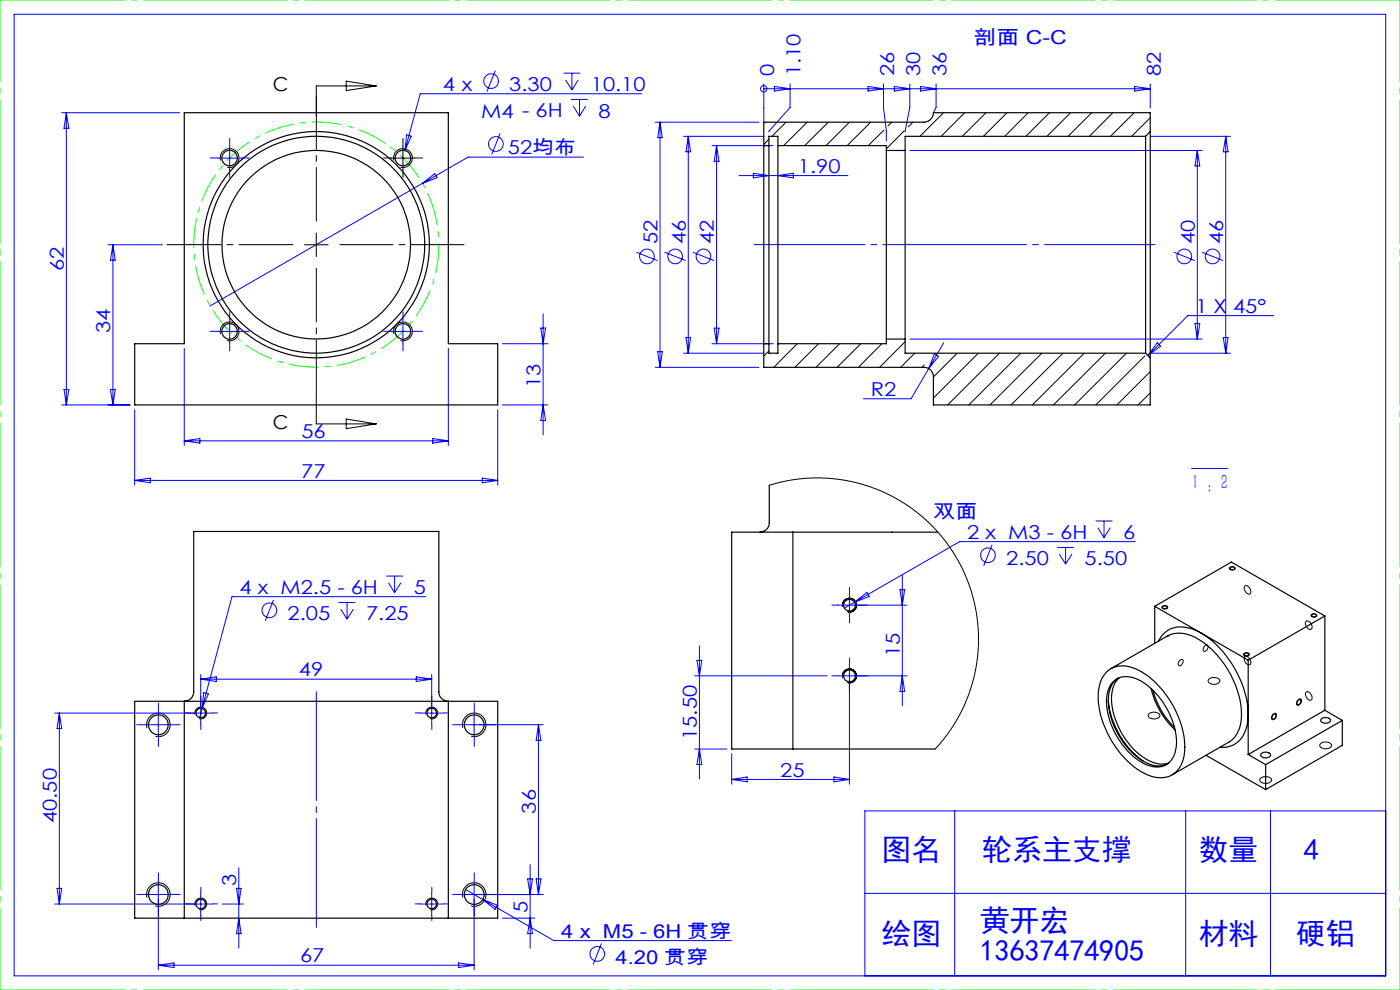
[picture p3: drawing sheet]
<svg xmlns="http://www.w3.org/2000/svg" width="297mm" height="210mm" viewBox="0 0 297 210" stroke-linecap="round" stroke-linejoin="round" font-family="sans-serif">
<g fill="none" stroke="#00f" stroke-width=".21">
<path d="M3 3h291v204h-291zM105.1 15l-1.8 4.4M119.6 15.5h3.5M120 17l1.3 2.1M121.3 15.5v3.6M122.7 17l-1.4 2.1M136.1 19.9h-47l-3.2 12M162 18.8h.1M162 17.8v8.1M162 18.8h82M164.3 18.3l3.3 .5-3.3 .5zM167.6 17.8v5l-4.5 5.1"/>
<path d="M184.1 18.3l3.3 .5-3.3 .5zM187.4 17.8v5l.6 5v2.1M189.7 18.3l3.3 .5-3.3 .5zM193 17.8v5l-1 5.1M195.3 18.3l3.3 .5-3.3 .5zM198.6 17.8v5l-.6 1.1M240.7 18.3l3.3 .5-3.3 .5zM244 17.8v5.1M13.1 23.9h25M14.1 23.9v62M14.1 23.9l.5 3.3h-1zM46.2 33.5h5"/>
<path d="M48.7 31v5M86.3 28.6l.9 .3-1.3 3zM89.6 38.9l-45 26M89.6 38.9l2.6-2.1 .5 .9zM106.1 28.3l-1.8 4.5M121.1 21.1h3.6M121.6 22.5l1.3 2.2M122.9 21.1v3.6M123.8 33.3h-24.5l-9.7 5.6M124.2 22.5l-1.3 2.2M139 25.9h22M140 25.9v52"/>
<path d="M140 25.9l.5 3.3h-1zM145 28.9h17.1M146 28.9v46M146 28.9l.5 3.3h-1zM151 30.9h13M152 30.9v42M152 30.9l.5 3.3h-1zM156.8 37.2h23.1M159.8 36.8l3.3 .4-3.3 .5zM165 37.2l3.3-.4v.9zM193 31.9h62M244 28.9h17"/>
<path d="M254 31.9v40M254 31.9l.5 3.3h-1zM260 28.9l.5 3.3h-1zM260 28.9v46M22.9 51.9h11.5M24 51.9v34M24 51.9l.4 3.3h-1zM135 53.5l4.5 1.8M141 53.5l4.5 1.8M147 53.5l4.4 1.8M249 53.5l4.5 1.8M255 53.5l4.5 1.8"/>
<path d="M39.1 73.9v20.6M46.2 70.3h5M48.7 67.8v5M83 70.3h5M85.5 67.8v5M95.1 73.9v20.6M106.6 72.9h9.6M114.7 69.6h1l-.5 3.3zM115.2 66.6v25.6M139 77.9h22M139.5 74.6h1l-.5 3.3zM145 74.9h17.1"/>
<path d="M145.5 71.6h1l-.5 3.3zM151 72.9h13M151.5 69.6h1l-.5 3.3zM193 71.9h62M197 78.2l-3.7 6.4h-10.1M198.2 75.1l.9 .5-2.1 2.6zM200.2 72.7l-3.2 5.5M244 74.9h17M245.5 72.7l.7 .7-2.7 2zM253.5 68.6h1l-.5 3.3zM259.5 71.6h1l-.5 3.3zM270.2 66.9h-18.2l-8.5 8.5"/>
<path d="M13.1 85.9h14.5M13.6 82.6h1l-.5 3.3zM23.4 82.6h1l-.4 3.3zM28.6 86.9v16M39.1 93.5h56M39.1 93.5l3.3-.5v1zM91.8 93l3.3 .5-3.3 .5zM105.6 86.9v16M106.6 85.9h9.6M115.2 85.9l.5 3.3h-1zM252.8 99.4h7.7M28.6 101.9h77"/>
<path d="M28.6 101.9l3.3-.5v1zM102.3 101.4l3.3 .5-3.3 .5zM210.5 115.6l-1.8 4.4M224.3 116.1h3.5M224.7 117.5l1.4 2.2M226.1 116.1v3.6M227.4 117.5l-1.3 2.2M232.4 110.5h3.6M232.9 111.9l1.3 2.1M234.2 110.5v3.5M235.5 111.9l-1.3 2.1M240.8 114.9h-37.2l-22.3 12.8"/>
<path d="M58 127.2l-1.7 4.5M71.8 127.8h3.6M72.3 129.2l1.3 2.1M73.6 127.8v3.5M75 129.2l-1.4 2.1M82 122.2h3.5M82.4 123.6l1.3 2.1M83.7 122.2v3.5M85.1 123.6l-1.4 2.1M90.3 126.6h-41.1l-6.3 23.7M148.4 137v28.2M180.2 125.9v5"/>
<path d="M181.3 127.7l-2.2 1.3M181.3 127.7l2.6-2 .5 .8zM190.9 125.1h1l-.5 3.3zM191.4 122v27.7M192.4 128.4h-14.7M11.6 151.3h33.5M12.6 151.3v40.5M12.6 151.3l.5 3.2h-1zM31.1 153.7h5M33.6 151.3v4.9M42.6 143.1v10.6M42.6 144.1h49"/>
<path d="M42.6 144.1l3.3-.5v1zM42.9 150.3l-.6 2M43.2 146.9l1 .3-1.3 3.1zM88.3 143.6l3.3 .5-3.3 .5zM89.1 151.3h5M91.6 143.1v10.6M98.1 153.7h17.2M100.6 151.3v4.9M114.2 153.7v36.1M114.2 153.7l.6 3.3h-1.1zM147.4 143.4h28.1M147.4 158.9h6.8"/>
<path d="M147.8 140.1h1.1l-.5 3.3zM148.4 158.9l.5 3.3h-1.1zM155.2 159.9v6.4M180.2 140.9v25.4M191.4 143.4l.5 3.3h-1zM192.4 143.4h-14.7M155.2 165.3h25M155.2 165.3l3.3-.5v1zM176.9 164.8l3.3 .5-3.3 .5zM202.5 172v35M251.5 172v35M269.5 172v35"/>
<path d="M294 172h-110.5v35M11.6 191.8h33.5M12.1 188.4h1l-.5 3.4zM31.1 189.8h5M33.6 187.2v18.5M42.6 189.3v5M47.1 191.8h4.5M50.2 188.4h1l-.5 3.4zM50.7 194.8l.5 3.2h-1zM50.7 184.1v17M89.1 191.8h5M91.6 189.3v5"/>
<path d="M98.8 188.7l3.6 2.1M100.6 187.2v18.5M102.4 190.8l15.1 8.7h37.7M102.4 190.8l3.1 1.2-.5 .9zM106.6 194.8h6.9M111.9 186.4h1.1l-.5 3.4zM112.5 183.4v17.7M112.5 194.8l.5 3.2h-1.1zM113.7 186.4h1.1l-.6 3.4zM115.3 189.8h-17.2M183.5 189.5h110.5M33.6 204.7h67"/>
<path d="M33.6 204.7l3.3-.5v1zM97.3 204.2l3.3 .5-3.3 .5zM127.6 200.1l-1.8 4.5"/>
<circle cx="104.2" cy="17.2" r="1.55"/>
<circle cx="162" cy="18.8" r=".69"/>
<circle cx="105.2" cy="30.5" r="1.55"/>
<circle cx="137.2" cy="54.4" r="1.56"/>
<circle cx="143.2" cy="54.4" r="1.56"/>
<circle cx="149.2" cy="54.4" r="1.56"/>
<circle cx="251.2" cy="54.4" r="1.55"/>
<circle cx="257.2" cy="54.4" r="1.55"/>
<circle cx="209.6" cy="117.8" r="1.55"/>
<circle cx="57.1" cy="129.5" r="1.55"/>
<circle cx="126.7" cy="202.3" r="1.55"/>
</g>
<path d="M92 44.3a26 26 0 0 0-43.6-10.5 26 26 0 0 0 11.9 43.2 26 26 0 0 0 32.1-31.3l-.4-1.4" fill="none" stroke="#0f0" stroke-width=".21" stroke-dasharray="6.3 1.3 1.3 1.3" stroke-dashoffset="2.8" stroke-linecap="butt"/>
<g fill="none" stroke="#000" stroke-width=".21">
<path d="M73.4 17.2l6.4 1-6.4 1zM79.8 18.2h-12.7v6.4M46.8 34a2 2 0 0 1 1.7-2.5 2 2 0 0 1 2.2 2.2 2 2 0 0 1-2.5 1.7M83 33.5h5M83.5 34a2 2 0 0 1 1.8-2.5 2 2 0 0 1 2.2 2.2 2 2 0 0 1-2.6 1.7M85.5 31v5M162.2 25.9l-.2 .2M163.1 29.5l-1.1 1.1M166.8 25.9l-3 3M171.2 25.9l-5 5M175.7 25.9l-5 5M180.2 25.9l-5 5"/>
<path d="M184.7 25.9l-5 5M187.5 27.6l-3.3 3.3M189.2 25.9l-.8 .8M191.7 27.9l-3.7 3.7M191.8 27.8h.1M193.7 25.9l-1 1M200.2 23.9l-5 5M204.6 23.9l-4.9 5M209.2 23.9l-5 5M213.6 23.9l-5 5M218.1 23.9l-5 5M222.6 23.9l-5 5"/>
<path d="M227.1 23.9l-5 5M231.6 23.9l-5 5M236.1 23.9l-5 5M240.6 23.9l-5 5M244 25l-3.9 3.9M64.6 51.9h5M67.1 49.4v5M46.8 70.8a2 2 0 0 1 1.7-2.5 2 2 0 0 1 2.2 2.2 2 2 0 0 1-2.5 1.7M83.5 70.8a2 2 0 0 1 1.8-2.5 2 2 0 0 1 2.2 2.2 2 2 0 0 1-2.6 1.7M163.1 74.4l-1.1 1.1M169.1 72.9l-5 5M173.6 72.9l-5 5"/>
<path d="M178.1 72.9l-5 5M182.6 72.9l-5 5M187.1 72.9l-5 5M188.1 71.9l-.1 .1M192 72.5l-5.4 5.4M194.1 74.9l-3 3M196.1 77.4l-.5 .5M203.1 74.9l-5.1 5.1M207.5 74.9l-9.5 9.5M212 74.9l-11 11M216.5 74.9l-11 11M221 74.9l-11 11"/>
<path d="M225.5 74.9l-11 11M230 74.9l-11 11M234.5 74.9l-11 11M239 74.9l-11 11M242.9 75.5l-10.4 10.4M244 78.8l-7 7.1M67.1 83.6v6.3h12.7M73.4 88.9l6.4 1-6.4 1zM244 83.4l-2.6 2.5M163.2 102.9l2.6-.7 2.9-.5 2.9-.3h2.9l3.1 .2 2.9 .5 5.2 1.5 2.6 1.2 2.4 1.3 4.2 2.9 2 1.7 2 2.1 1.6 1.9 1.9 2.7 1.4 2.5 1.1 2.3 1.1 3 .6 2.3 .5 2.3 .4 3.3v5.4l-.5 3.4-.6 2.7-1.9 5.2-1.3 2.5-1.4 2.3-1.7 2.3-1.7 2M178.8 128.8a1.51 1.51 0 0 1 1.3-1.9 1.51 1.51 0 0 1 1.6 1.6 1.51 1.51 0 0 1-1.9 1.3M246.6 128.6a.65 .65 0 0 1 .6-.2 .65 .65 0 0 1 .5 .6 .67 .67 0 0 1-.7 .2 .67 .67 0 0 1-.5-.5z"/>
<path d="M255.6 137a.4 .4 0 0 1 .6-.1 .4 .4 0 0 1 0 .6l-.2 .4a.45 .45 0 0 1-.7 .2 .45 .45 0 0 1 0-.7zM260.9 120.3a.66 .66 0 0 1 1.1 .4 .73 .73 0 0 1-1.2-.2zM263.8 138.7a.65 .65 0 0 1 .7-.3 .65 .65 0 0 1 .5 .6 .73 .73 0 0 1-1.2-.2zM264.1 139.3a1 1 0 0 1 1.3 1.1v.1a.48 .48 0 0 1-.4 .5 .48 .48 0 0 1-.6-.2l-.4-.8zM264.1 124.3a1 1 0 0 1 1.3 1.1v.1a.52 .52 0 0 1-.5 .6 .52 .52 0 0 1-.6-.4l-.4-.9zM277 131.8a1.12 1.12 0 0 1 1.3 1.5 .85 .85 0 0 1-1.3-.7zM278.2 130.4a.65 .65 0 0 1 .7-.2 .65 .65 0 0 1 .4 .5 .67 .67 0 0 1-.6 .2 .67 .67 0 0 1-.5-.5zM31.2 154.4a2.5 2.5 0 0 1 2.2-3.1 2.5 2.5 0 0 1 2.7 2.7 2.5 2.5 0 0 1-3.2 2.2M41.4 151.6a1.26 1.26 0 0 1 1.1-1.6 1.26 1.26 0 0 1 1.3 1.4 1.26 1.26 0 0 1-1.5 1.1M90.4 151.6a1.26 1.26 0 0 1 1.1-1.6 1.26 1.26 0 0 1 1.3 1.4 1.26 1.26 0 0 1-1.5 1.1M98.2 154.4a2.51 2.51 0 0 1 2.2-3.2 2.51 2.51 0 0 1 2.7 2.8 2.51 2.51 0 0 1-3.2 2.2M178.8 143.7a1.51 1.51 0 0 1 1.3-1.8 1.51 1.51 0 0 1 1.6 1.6 1.51 1.51 0 0 1-1.9 1.3"/>
<path d="M243.7 151.4a1.56 1.56 0 0 1 2.4 .4 1.4 1.4 0 0 1-2 .6l-.1-.1a.55 .55 0 0 1-.3-.9zM250.3 140.1a.44 .44 0 0 1 .6-.1 .44 .44 0 0 1 0 .7l-.1 .2a.45 .45 0 0 1-.7 .3 .45 .45 0 0 1-.1-.8zM256.3 144.2a1.56 1.56 0 0 1 2.5 .2 1.43 1.43 0 0 1-2.5 0zM270.1 151.5a.44 .44 0 0 1 .6-.1 .44 .44 0 0 1 0 .7l-.2 .2a.45 .45 0 0 1-.6 .3 .45 .45 0 0 1-.1-.7zM275.3 148.5l.2-.2a.4 .4 0 0 1 .6 .1 .4 .4 0 0 1-.1 .5l-.1 .4a.47 .47 0 0 1-.7 .2 .47 .47 0 0 1-.1-.7zM277 146.9a1.06 1.06 0 0 1 1.3 1.3v.1a.61 .61 0 0 1-1.1-.2l-.3-.8zM280.2 157.6a1.43 1.43 0 0 1 2.3 .6 1.5 1.5 0 0 1-2.5 0zM267.4 165.2a1.61 1.61 0 0 1 2.3 .1 1.31 1.31 0 0 1-2 .7 .52 .52 0 0 1-.3-.8zM31.2 190.4a2.49 2.49 0 0 1 2.2-3.1 2.49 2.49 0 0 1 2.7 2.7 2.49 2.49 0 0 1-3.2 2.1M41.4 192.1a1.26 1.26 0 0 1 1.1-1.6 1.26 1.26 0 0 1 1.3 1.4 1.26 1.26 0 0 1-1.5 1.1M90.4 192.1a1.26 1.26 0 0 1 1.1-1.6 1.26 1.26 0 0 1 1.3 1.4 1.26 1.26 0 0 1-1.5 1.1M98.2 190.4a2.5 2.5 0 0 1 2.2-3.2 2.5 2.5 0 0 1 2.7 2.8 2.5 2.5 0 0 1-3.2 2.1"/>
</g>
<path d="M245 51.9h-85" fill="none" stroke="#00f" stroke-width=".21" stroke-dasharray="30.5 1.3 1.3 1.3" stroke-dashoffset="7"/>
<path d="M67.1 146.7v50" fill="none" stroke="#00f" stroke-width=".21" stroke-dasharray="30.5 1.3 1.3 1.3" stroke-dashoffset="7.4"/>
<path d="M0 0h297M0 210h297" fill="none" stroke="#0f0" stroke-width=".21" stroke-dasharray="30.5 1.3 1.3 1.3" stroke-dashoffset="3.9"/>
<path d="M0 210v-210M297 210v-210" fill="none" stroke="#0f0" stroke-width=".21" stroke-dasharray="30.5 1.3 1.3 1.3" stroke-dashoffset="13.1"/>
<path d="M62.1 51.9h-26.7M67.1 46.9v-26.6M67.1 56.9v26.6" fill="none" stroke="#000" stroke-width=".21" stroke-dasharray="30.5 1.3 1.3 1.3" stroke-dashoffset="19.1"/>
<path d="M72.1 51.9h26.3" fill="none" stroke="#000" stroke-width=".21" stroke-dasharray="30.5 1.3 1.3 1.3" stroke-dashoffset="19.2"/>
<path d="M83 33.5h-1.7M85.5 31v-1.6M85.5 36v1.7M88 33.5h1.6" fill="none" stroke="#000" stroke-width=".21" stroke-dasharray="30.5 1.3 1.3 1.3"/>
<g fill="none" stroke="#00f" stroke-width=".21" stroke-dasharray="30.5 1.3 1.3 1.3">
<path d="M46.2 33.5h-1.6M48.7 31v-1.6M48.7 36v1.7M51.2 33.5h1.7M46.2 70.3h-1.6M48.7 67.8v-1.7M48.7 72.8v1.6M51.2 70.3h1.7M83 70.3h-1.7M85.5 67.8v-1.7M85.5 72.8v1.6M88 70.3h1.6"/>
<path d="M177.7 128.4h-1.2M180.2 125.9v-1.3M180.2 130.9v1.2M182.7 128.4h1.3M31.1 153.7h-2.1M33.6 151.2v-2.1M33.6 156.2v2.1M36.1 153.7h2.1M40.1 151.2h-1M42.6 148.7v-1M42.6 153.7v1.1M45.1 151.2h1"/>
<path d="M89.1 151.2h-1M91.6 148.7v-1M91.6 153.7v1.1M94.1 151.2h1M98.1 153.7h-2.1M100.6 151.2v-2.1M100.6 156.2v2.1M103.1 153.7h2.1M177.7 143.4h-1.2M180.2 140.9v-1.3M180.2 145.9v1.2M182.7 143.4h1.3"/>
<path d="M31.1 189.7h-2.1M33.6 187.2v-2.1M33.6 192.2v2.1M36.1 189.7h2.1M40.1 191.7h-1M42.6 189.2v-1M42.6 194.2v1.1M45.1 191.7h1M89.1 191.7h-1M91.6 189.2v-1M91.6 194.2v1.1M94.1 191.7h1"/>
<path d="M98.1 189.7h-2.1M100.6 187.2v-2.1M100.6 192.2v2.1M103.1 189.7h2.1"/>
</g>
<g fill="none" stroke="#000" stroke-width=".25">
<path d="M39.1 23.9h56v49h10.5v13h-77v-13h10.5zM162 30.9v42M162 30.9h1.1M163.1 30.9v42M163.1 30.9v-2h1.9v2M165 30.9v42M165 30.9h23v1M188 31.9v40M188 31.9h4M192 31.9v40M243 28.9v46M243 28.9h-51v3"/>
<path d="M244 27.9v-4h-46a2.05 2.05 0 0 1-2 2h-34v5M244 27.9v48M244 27.9l-1 1M162 72.9v5h34a1.99 1.99 0 0 1 2 2v6h46v-10M162 72.9h1.1M163.1 72.9v2h1.9v-2M188 71.9v1h-23M188 71.9h4M192 71.9v3h51M243 74.9l1 1M163.2 102.9v8a1.99 1.99 0 0 1-2 2M168.2 112.9v46"/>
<path d="M199 112.9h-43.8v46h43.2M245 128.6l19.8 11.4M245 128.6l16.2-9.4 19.9 11.5M245 128.6v7.9M245.8 136a5.2 5.2 0 0 1 6.9-2.7 18.8 18.8 0 0 1 9.9 9.8 15.7 15.7 0 0 1 1.6 11.8 5.1 5.1 0 0 1-5.4 3.6M246.6 128.7a.6 .6 0 0 1 1 .2 .55 .55 0 0 1-.5 .2 .55 .55 0 0 1-.5-.4zM247.7 134.9h.1M247.7 134.9a6.8 6.8 0 0 1 7 1 20.2 20.2 0 0 1 8.6 16.2 6.3 6.3 0 0 1-2.6 5.3l-12 7M247.7 134.9l-12 6.9M260.9 120.4a.6 .6 0 0 1 1 .2 .55 .55 0 0 1-.5 .3 .55 .55 0 0 1-.5-.5zM263.9 138.7a.5 .5 0 0 1 .6-.2 .5 .5 0 0 1 .4 .5 .52 .52 0 0 1-.6 .1 .52 .52 0 0 1-.4-.4zM278.3 130.4a.5 .5 0 0 1 .5-.2 .5 .5 0 0 1 .4 .5 .53 .53 0 0 1-.5 .2 .53 .53 0 0 1-.4-.5z"/>
<path d="M281.1 130.7l-16.3 9.3M281.1 130.7v20M28.6 148.8h77v46h-77zM234.8 142.5a5.6 5.6 0 0 1 6.3-.6 19.6 19.6 0 0 1 9.7 12.6 10.8 10.8 0 0 1-.7 8.5 5.3 5.3 0 0 1-6.9 1.3 19.7 19.7 0 0 1-9.7-12.5 11.2 11.2 0 0 1 .4-8.2zM235.1 148.7a18.2 18.2 0 0 0 7.4 12.7M236.2 144.5a4.9 4.9 0 0 1 5.8 0 16.2 16.2 0 0 1 7.6 13.7 4.4 4.4 0 0 1-3.5 4.5 8.1 8.1 0 0 1-6.4-2.9 16.1 16.1 0 0 1-4.9-12.1 5.5 5.5 0 0 1 1.4-3.2zM237.1 143.9a6.1 6.1 0 0 0-1.9 6.1 16.3 16.3 0 0 0 7.9 11.8 5.2 5.2 0 0 0 4.5 .3M237.5 143.7a6.6 6.6 0 0 0-1.6 6.3 16.2 16.2 0 0 0 8.2 11.5 5 5 0 0 0 3.8 .3M244.2 146.1a17.6 17.6 0 0 0 5.1 8.8M244.6 146.5a16.8 16.8 0 0 0 4.6 7.8M264.8 140v20M267.5 159.9a1.3 1.3 0 0 1 2.1 .3 1.24 1.24 0 0 1-2.2-.1z"/>
<path d="M270.1 151.6a.36 .36 0 0 1 .6-.1 .36 .36 0 0 1 0 .5 .45 .45 0 0 1-.4 .5 .45 .45 0 0 1-.5-.2zM275.3 148.7a.38 .38 0 0 1 .6-.3 .38 .38 0 0 1 0 .6 .44 .44 0 0 1-.2 .4 .44 .44 0 0 1-.6-.1zM280.3 152.5a1.39 1.39 0 0 1 2 .2 1.16 1.16 0 0 1-1.9 .4l-.2-.2zM281.1 150.7l-16.3 9.3M281.1 150.7l3.7 2.1M284.8 152.8l-16.3 9.4M284.8 152.8v5.3l-16.3 9.4M255.9 160.2l12.6 7.3M264.8 160l3.7 2.2M268.5 162.2v5.3M39.1 194.8v-46a2.05 2.05 0 0 0 2-2.1v-34h52v34a1.99 1.99 0 0 0 2 2.1v46"/>
<circle cx="48.7" cy="33.5" r="1.65"/>
<circle cx="85.5" cy="33.5" r="1.65"/>
<circle cx="67.1" cy="51.9" r="24"/>
<circle cx="67.1" cy="51.9" r="20"/>
<circle cx="67.1" cy="51.9" r="23"/>
<circle cx="48.7" cy="70.3" r="1.65"/>
<circle cx="85.5" cy="70.3" r="1.65"/>
<circle cx="180.2" cy="128.4" r="1.25"/>
<circle cx="33.6" cy="153.8" r="2.1"/>
<circle cx="42.6" cy="151.3" r="1.01"/>
<circle cx="91.6" cy="151.3" r="1.01"/>
<circle cx="100.6" cy="153.8" r="2.1"/>
<circle cx="180.2" cy="143.4" r="1.25"/>
<circle cx="33.6" cy="189.7" r="2.1"/>
<circle cx="42.6" cy="191.8" r="1.01"/>
<circle cx="91.6" cy="191.8" r="1.01"/>
<circle cx="100.6" cy="189.7" r="2.1"/>
</g>
<g font-size="6.3" fill="#00f">
<text x="187" y="182.5">图名</text>
<text x="208.4" y="182.5">轮系主支撑</text>
<text x="254.3" y="182.5">数量</text>
<text x="276.6" y="182.5">4</text>
<text x="207.8" y="197.5">黄开宏</text>
<text x="187" y="200.3">绘图</text>
<text x="207.8" y="203.8">13637474905</text>
<text x="254.3" y="200.3">材料</text>
<text x="274.9" y="200.3">硬铝</text>
</g>
<text font-size="4.4" fill="#00f" x="252.8" y="103.7">1 : 2</text>
<g font-size="4.1" fill="#00f">
<text x="206.5" y="9.3">剖面 C-C</text>
<text x="164.2" y="16.2" transform="rotate(-90 164.2 16.2)">0</text>
<text x="169.8" y="16.2" transform="rotate(-90 169.8 16.2)">1.10</text>
<text x="189.7" y="16.2" transform="rotate(-90 189.7 16.2)">26</text>
<text x="195.2" y="16.2" transform="rotate(-90 195.2 16.2)">30</text>
<text x="200.8" y="16.2" transform="rotate(-90 200.8 16.2)">36</text>
<text x="246.2" y="16.2" transform="rotate(-90 246.2 16.2)">82</text>
<text x="93.9" y="19.4">4 x</text>
<text x="108" y="19.4">3.30</text>
<text x="125.3" y="19.4">10.10</text>
<text x="102.1" y="24.9">M4 - 6H</text>
<text x="127" y="24.9">8</text>
<text x="107.7" y="32.7">52均布</text>
<text x="169.3" y="36.7">1.90</text>
<text x="139.5" y="51.8" transform="rotate(-90 139.5 51.8)">52</text>
<text x="145.5" y="51.8" transform="rotate(-90 145.5 51.8)">46</text>
<text x="151.5" y="51.8" transform="rotate(-90 151.5 51.8)">42</text>
<text x="253.5" y="51.8" transform="rotate(-90 253.5 51.8)">40</text>
<text x="259.5" y="51.8" transform="rotate(-90 259.5 51.8)">46</text>
<text x="13.5" y="57.5" transform="rotate(-90 13.5 57.5)">62</text>
<text x="23.4" y="70.6" transform="rotate(-90 23.4 70.6)">34</text>
<text x="253.6" y="66.3">1 X</text>
<text x="261.6" y="66.3">45°</text>
<text x="114.7" y="82.3" transform="rotate(-90 114.7 82.3)">13</text>
<text x="184.8" y="84">R2</text>
<text x="63.9" y="92.9">56</text>
<text x="63.9" y="101.3">77</text>
<text x="198" y="110">双面</text>
<text x="205.2" y="114.3">2 x M3 - 6H</text>
<text x="213.5" y="119.9">2.50</text>
<text x="230.1" y="119.9">5.50</text>
<text x="238.3" y="114.3">6</text>
<text x="50.8" y="126">4 x M2.5 - 6H</text>
<text x="87.8" y="126">5</text>
<text x="61" y="131.6">2.05</text>
<text x="77.7" y="131.6">7.25</text>
<text x="63.4" y="143.5">49</text>
<text x="190.9" y="139.4" transform="rotate(-90 190.9 139.4)">15</text>
<text x="147.8" y="157" transform="rotate(-90 147.8 157)">15.50</text>
<text x="165.5" y="164.7">25</text>
<text x="113.7" y="172.6" transform="rotate(-90 113.7 172.6)">36</text>
<text x="12" y="174.6" transform="rotate(-90 12 174.6)">40.50</text>
<text x="50.1" y="187.9" transform="rotate(-90 50.1 187.9)">3</text>
<text x="111.9" y="193.8" transform="rotate(-90 111.9 193.8)">5</text>
<text x="119.1" y="198.9">4 x M5 - 6H 贯穿</text>
<text x="63.7" y="204.2">67</text>
<text x="130.6" y="204.5">4.20 贯穿</text>
</g>
<g font-size="4.1">
<text x="57.9" y="19.3">C</text>
<text x="57.9" y="91">C</text>
</g>
</svg>
